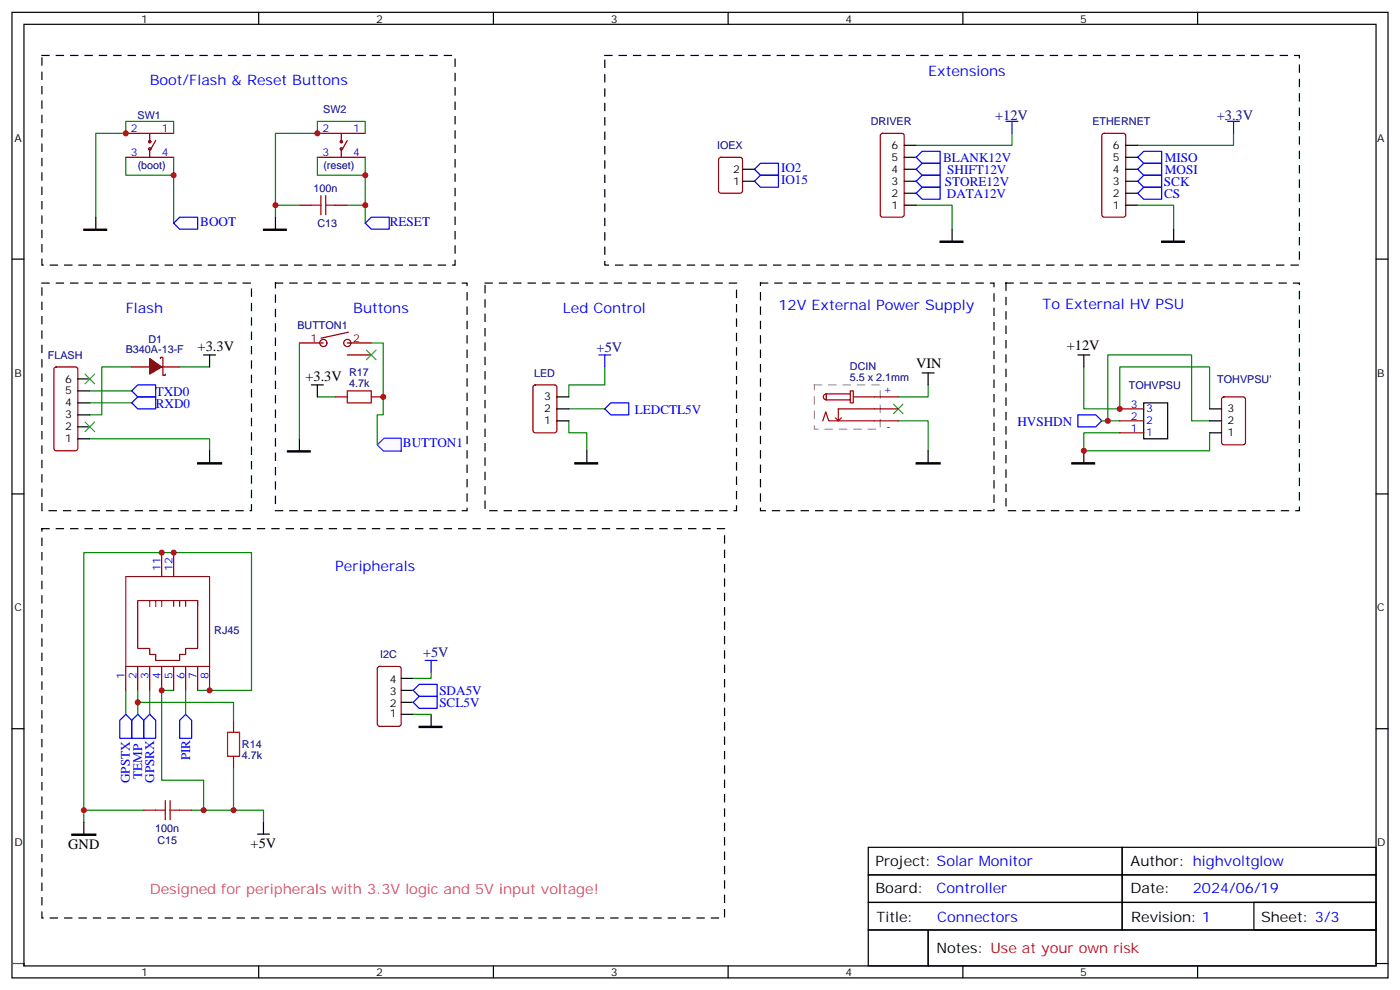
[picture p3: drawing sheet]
<svg xmlns="http://www.w3.org/2000/svg" width="412mm" height="292mm" viewBox="0 0 412 292" stroke-linecap="round" stroke-linejoin="round" font-family="sans-serif">
<path d="M315.7 136.3h6.7v.3h-6.7z" fill="#000" stroke="#000" stroke-width=".35"/>
<path d="M317.5 104.5h3.5M319.3 104.5v3.6M319.3 132.8v3.5" fill="none" stroke="#000" stroke-width=".35"/>
<path d="M319.3 108.1v12.3h10.5v-12.3h26.5v12.3M329.8 127.5h-10.5v5.3h37v-5.3" fill="none" stroke="#008700" stroke-width=".35"/>
<path d="M317.5 122.2h5.3l1.8 1.7-1.8 1.8h-5.3z" fill="none" stroke="#00f" stroke-width=".35"/>
<path d="M111.1 131l2.1-2h5l.1 3.8h-5.3z" fill="#fff7f7" stroke="#420aff" stroke-width=".35"/>
<g fill="none" stroke="#00f" stroke-width=".35">
<path d="M296.3 35.7h3.6M298.1 35.7v3.6M361.6 35.7h3.5M363.4 35.7v3.6M222.2 53.4l1.8-1.8h5.3v3.5h-5.3zM222.2 49.8l1.8-1.7h5.3v3.5h-5.3zM269.9 56.9l1.7-1.8h5.3v3.6h-5.3zM269.9 49.8l1.7-1.7h5.3v3.5h-5.3zM271.6 51.6h5.3v3.5h-5.3l-1.7-1.7zM271.6 44.6h5.3v3.5h-5.3l-1.7-1.8zM335.1 46.3l1.8-1.7h5.3v3.5h-5.3zM335.1 53.4l1.8-1.8h5.3v3.5h-5.3z"/>
<path d="M335.1 49.8l1.8-1.7h5.3v3.5h-5.3zM335.1 56.9l1.8-1.8h5.3v3.6h-5.3zM51.2 65.7l1.7-1.7h5.3v3.5h-5.3zM107.6 65.7l1.8-1.7h5.3v3.5h-5.3zM38.8 118.6l1.8-1.7h5.3v3.5h-5.3zM38.8 115.1l1.8-1.8h5.3v3.6h-5.3zM176.4 104.5h3.5M178.2 104.5v3.6M178.2 120.4l1.7-1.8h5.3v3.6h-5.3zM125.2 194.5h3.6M127 194.5v3.5M37 210.4l1.8 1.7v5.3h-3.5v-5.3z"/>
<path d="M38.8 212.1l1.8-1.7 1.7 1.7v5.3h-3.5zM44.1 210.4l1.8 1.7v5.3h-3.6v-5.3zM54.7 210.4l1.7 1.7v5.3h-3.5v-5.3zM121.7 203.3l1.8-1.8h5.3v3.6h-5.3zM121.7 206.8l1.8-1.7h5.3v3.5h-5.3z"/>
</g>
<path d="M24.7 67.5h6.7v.3h-6.7zM77.6 67.5h6.7v.3h-6.7zM276.9 71h6.7v.4h-6.7zM342.2 71h6.7v.4h-6.7zM58.2 136.3h7.1v.3h-7.1zM84.7 132.8h6.7v.3h-6.7zM169.3 136.3h6.7v.3h-6.7zM269.9 136.3h7v.3h-7zM123.5 213.9h6.7v.3h-6.7zM21.2 245.6h7v.4h-7z" fill="#000" stroke="#000" stroke-width=".35"/>
<g fill="none" stroke="#000" stroke-width=".35">
<path d="M3.5 3.6h405.4v284.4h-405.4zM7.1 7.2h398.2v277.2h-398.2zM76.2 3.6v3.6M145.3 3.6v3.6M214.5 3.6v3.6M283.6 3.6v3.6M352.8 3.6v3.6M218.7 53.4h3.5M218.7 49.8h3.5M266.3 56.9h3.6M266.3 53.4h3.6M266.3 49.8h3.6"/>
<path d="M266.3 46.3h3.6M266.3 42.8h3.6M331.6 56.9h3.5M331.6 53.4h3.5M331.6 49.8h3.5M331.6 46.3h3.5M331.6 42.8h3.5M3.5 76.3h3.6M28.2 64v3.5M81.1 64v3.5M266.3 60.4h3.6M280.5 67.5v3.5"/>
<path d="M331.6 60.4h3.5M345.7 67.5v3.5M405.3 76.3h3.6M22.9 118.6h3.6M22.9 115.1h3.6M22.9 111.6h3.6M60 104.5h3.5M61.7 104.5v3.6M91.7 113.3h3.5M93.5 113.3v3.6M164 116.9h3.6M271.6 109.8h3.6"/>
<path d="M273.4 109.8v3.5M336.9 118.6h7.1v10.6h-7.1zM22.9 129.2h3.6M22.9 125.7h3.6M22.9 122.2h3.6M61.7 132.8v3.5M88.2 129.2v3.6M164 123.9h3.6M164 120.4h3.6M172.9 132.8v3.5M273.4 132.8v3.5M356.3 123.9h3.5"/>
<path d="M356.3 120.4h3.5M356.3 127.5h3.5M3.5 145.5h3.6M405.3 145.5h3.6M118.2 199.8h3.5M3.5 214.6h3.6M118.2 210.4h3.5M118.2 206.8h3.5M118.2 203.3h3.5M127 210.4v3.5M405.3 214.6h3.6M24.7 242.1v3.5"/>
<path d="M75.8 245.6h3.6M77.6 242.1v3.5M255.8 249.5h74.8v8.1h-74.8zM255.8 257.6h74.8v8.1h-74.8zM330.6 257.6h74.7v8.1h-74.7zM330.6 249.5h74.7v8.1h-74.7zM255.8 265.7h74.8v8.2h-74.8zM255.8 273.9h17.6v10.5h-17.6zM273.4 273.9h131.9v10.5h-131.9zM330.6 265.7h74.7v8.2h-74.7zM369.4 265.7h35.9v8.2h-35.9zM7.1 283.7v.7"/>
<path d="M76.2 284.4v3.6M145.3 284.4v3.6M214.5 284.4v3.6M283.6 284.4v3.6M352.8 284.4v3.6M405.3 283.7h3.6"/>
</g>
<g fill="none" stroke="#008700" stroke-width=".35">
<path d="M51.2 39.3v-3.6h-14.2v3.6h-8.8v24.7M107.6 39.3v-3.6h-14.1v3.6h-12.4v24.7M298.1 39.3v3.5h-28.2M363.4 39.3v3.5h-28.3M37 46.3v5.3h14.2M51.2 46.3v19.4M93.5 46.3v5.3h14.1v-5.3M107.6 51.6v14.1M81.1 60.4h7.1M102.3 60.4h5.3M269.9 60.4h10.6v7.1M335.1 60.4h10.6v7.1"/>
<path d="M26.5 118.6h12.3M26.5 115.1h12.3M38.8 108.1h-8.8v14.1h-3.5M52.9 108.1h8.8M88.2 101v28.2M93.5 116.9h5.3M109.4 101h3.5v21.2h-1.8v8.8M178.2 108.1v5.2h-10.6v3.6M273.4 113.3v3.6h-8.8M26.5 129.2h35.2v3.6M167.6 123.9v3.6h5.3v5.3M167.6 120.4h10.6"/>
<path d="M264.6 123.9h8.8v8.9M324.6 123.9h5.2M326.3 123.9v-19.4h24.7v19.4h5.3M127 198v1.8h-5.3M37 203.3v7.1M40.6 206.8h28.2v5.3M40.6 203.3v7.1M44.1 203.3v7.1M51.2 203.3h-3.6v26.5h12.4v8.8M54.7 203.3v7.1M58.2 203.3h15.9v-40.6h-49.4v75.9h17.6M121.7 210.4h5.3"/>
<path d="M24.7 238.6v3.5M56.4 238.6h21.2v3.5M68.8 226.2v12.4"/>
</g>
<path d="M25 110.2l2.9 2.8M27.9 110.2l-2.9 2.8M107.9 103.1l2.9 2.8M110.8 103.1l-2.9 2.8M263.2 119l2.8 2.8M266 119l-2.8 2.8M25 124.3l2.9 2.8M27.9 124.3l-2.9 2.8" fill="none" stroke="#3c3" stroke-width=".35"/>
<path d="M242.8 116.3l.6-.3v1.8a.88 .88 0 0 1-.8-.6 .88 .88 0 0 1 .2-.9zM243.4 116h7.1v1.8h-7.1zM250.5 116v-.9h.9v3.5h-.9v-.8M251.4 116.9h6.1M242.4 123.9l.8-2.6 .9 2.6h13.4M246.1 123l.8 .9M257.5 120.4h-10.6v3.5l.9-.9" fill="none" stroke="#900" stroke-width=".35"/>
<path d="M239.9 113.3h19.4v13.1h-19.4z" fill="none" stroke="#999" stroke-width=".35" stroke-dasharray="2.1 2.1"/>
<g fill="none" stroke="#870000" stroke-width=".35">
<path d="M37 39.3h14.2M44.1 39.3v2.4M93.5 39.3h14.1M100.5 39.3v2.4M259.5 39.5l.5-.2h5.6l.7 .4v23.6l-.4 .6-5.9 .1-.7-.5v-23.5zM324.8 39.5l.5-.2h5.6l.7 .4v23.6l-.5 .6-5.8 .1-.7-.5v-23.5zM37 46.3h14.2M44.1 43.9v2.4M45.9 41.4l-1.5 2.5M93.5 46.3h14.1M100.5 43.9v2.4M102.3 41.4l-1.4 2.5"/>
<path d="M211.9 46.5l.5-.2h5.6l.7 .5v9.4l-.4 .6-5.9 .1-.7-.5v-9.4zM88.2 60.4h3.5M98.8 60.4h3.5M102.7 97.8l-8.2 1.8M16.1 108.3l.5-.2h5.6l.7 .4v23.5l-.4 .7-5.9 .1-.7-.5v-23.5zM38.8 108.1h5.3M47.3 105.6v-.4h.7v5.3h.7v-.3M47.6 108.1h5.3M88.2 101h7M96.3 101a1.06 1.06 0 0 0-1.5-1 1.06 1.06 0 0 0-.3 1.8 1.06 1.06 0 0 0 1.8-.5v-.3M98.8 116.9h3.5M102.3 101h7.1"/>
<path d="M102.3 104.5h7.1M103.4 101a1.06 1.06 0 0 0-1.5-1 1.06 1.06 0 0 0-.3 1.8 1.06 1.06 0 0 0 1.7-.5l.1-.3M109.4 116.9h3.5M157.2 113.6l.5-.3h5.6l.7 .5v13l-.4 .6-5.9 .1-.7-.5v-12.9zM257.5 116.9h7.1M360.1 117.1l.4-.2h5.7l.6 .4 .1 13-.5 .6-5.9 .1-.6-.5-.1-12.9zM257.5 123.9h7.1M257.5 120.4h7.1M329.8 123.9h7.1M329.8 120.4h7.1M329.8 127.5h7.1M47.6 162.7v7.1"/>
<path d="M51.2 162.7v7.1M58.2 176.8h-17.6v14.2h3.5v1.7h1.8v1.8h7v-1.8h1.8v-1.7h3.5v-14.2v1.8M37 196.3v7M40.6 196.3v7M44.1 196.3v7M47.6 196.3v7M51.2 196.3v7M54.7 196.3v7M58.2 196.3v7M61.7 196.3v7M111.4 196.5l.4-.2h5.7l.6 .4 .1 16.5-.5 .6-5.9 .1-.6-.5-.1-16.4zM68.8 212.1v3.6"/>
<path d="M42.3 238.6h3.6M52.9 238.6h3.5M68.8 222.7v3.5"/>
<circle cx="44.1" cy="41.7" r=".35"/>
<circle cx="44.1" cy="43.9" r=".35"/>
<circle cx="100.5" cy="43.9" r=".35"/>
<circle cx="100.5" cy="41.7" r=".35"/>
</g>
<path d="M44.1 105.6l3.5 2.5-3.5 2.1z" fill="#870000" stroke="#870000" stroke-width=".35"/>
<path d="M12.3 16.3h121.8v61.8h-121.8zM178.2 16.3h204.6v61.8h-204.6zM12.3 83.4h61.8v67h-61.8zM81.1 83.4h56.5v67h-56.5zM142.9 83.4h74.1v67h-74.1zM224 83.4h68.8v67h-68.8zM296.3 83.4h86.5v67h-86.5zM12.3 155.7h201.1v114.6h-201.1z" fill="none" stroke="#000" stroke-width=".35" stroke-dasharray="2.1 2.1"/>
<path d="M94.5 57.6v5.7M96 57.6v5.7M91.7 60.4h2.8M96 60.4h2.8M102.3 115.1h7.1v3.5h-7.1zM67 215.7h3.6v7h-3.6zM45.9 238.6h2.8M48.7 235.8v5.6M50.1 238.6h2.8M50.1 235.8v5.6" fill="none" stroke="#a10000" stroke-width=".35"/>
<path d="M37 169.8h24.7v26.5h-24.7zM44.1 176.8v1.8M45.9 176.8v1.8M47.6 176.8v1.8M51.2 176.8v1.8M52.9 176.8v1.8M54.7 176.8v1.8" fill="none" stroke="#8c2424" stroke-width=".35"/>
<path d="M3.5 283.7h3.6" fill="none" stroke="#090" stroke-width=".35"/>
<g fill="#c00">
<circle cx="37" cy="39.3" r=".88"/>
<circle cx="93.5" cy="39.3" r=".88"/>
<circle cx="81.1" cy="60.4" r=".88"/>
<circle cx="107.6" cy="51.6" r=".88"/>
<circle cx="51.2" cy="51.6" r=".88"/>
<circle cx="107.6" cy="60.4" r=".88"/>
<circle cx="329.8" cy="120.4" r=".88"/>
<circle cx="326.3" cy="123.9" r=".88"/>
<circle cx="319.3" cy="132.8" r=".88"/>
<circle cx="112.9" cy="116.9" r=".88"/>
<circle cx="51.2" cy="162.7" r=".88"/>
<circle cx="61.7" cy="203.3" r=".88"/>
<circle cx="60" cy="238.6" r=".88"/>
<circle cx="24.7" cy="238.6" r=".88"/>
<circle cx="47.6" cy="162.7" r=".88"/>
<circle cx="68.8" cy="238.6" r=".88"/>
<circle cx="40.6" cy="206.8" r=".88"/>
<circle cx="47.6" cy="203.3" r=".88"/>
</g>
<g font-size="4.2" fill="#00f">
<text x="273.4" y="22.4">Extensions</text>
<text x="44.1" y="25.2">Boot/Flash &amp; Reset Buttons</text>
<text x="37" y="92.2">Flash</text>
<text x="104.1" y="92.2">Buttons</text>
<text x="165.8" y="92.2">Led Control</text>
<text x="229.3" y="91.2">12V External Power Supply</text>
<text x="307.1" y="91.1">To External HV PSU</text>
<text x="98.8" y="168">Peripherals</text>
<text x="275.9" y="262.9">Controller</text>
<text x="351.4" y="262.9">2024/06/19</text>
<text x="276" y="271.4">Connectors</text>
</g>
<g font-size="4.2" fill="#000080">
<text x="293.2" y="35.4">+12V</text>
<text x="358.4" y="35.4">+3.3V</text>
<text x="175.8" y="103.6">+5V</text>
<text x="124.6" y="193.5">+5V</text>
</g>
<g font-size="4.2">
<text x="58.2" y="103.4">+3.3V</text>
<text x="314.2" y="103">+12V</text>
<text x="90" y="112.2">+3.3V</text>
<text x="269.9" y="108.4">VIN</text>
<text x="20.1" y="249.9">GND</text>
<text x="73.8" y="249.6">+5V</text>
<text x="257.9" y="255.2">Project: Solar Monitor</text>
<text x="333" y="255.2">Author: highvoltglow</text>
<text x="257.9" y="262.9">Board:</text>
<text x="333" y="262.9">Date:</text>
<text x="258.2" y="271.4">Title:</text>
<text x="333.2" y="271.4">Revision: 1</text>
<text x="371.5" y="271.4">Sheet: 3/3</text>
<text x="275.9" y="280.6">Notes: Use at your own risk</text>
</g>
<text font-size="4.2" fill="#f36" x="44.1" y="263.3">Designed for peripherals with 3.3V logic and 5V input voltage!</text>
<g font-size="3.9" fill="#00f">
<text x="277.8" y="47.6">BLANK12V</text>
<text x="343.1" y="47.6">MISO</text>
<text x="230.1" y="50.6">IO2</text>
<text x="279" y="51.1">SHIFT12V</text>
<text x="343.1" y="51.2">MOSI</text>
<text x="230.1" y="54.1">IO15</text>
<text x="278.3" y="54.6">STORE12V</text>
<text x="278.9" y="58.2">DATA12V</text>
<text x="342.8" y="54.7">SCK</text>
<text x="342.9" y="58.2">CS</text>
<text x="59" y="66.5">BOOT</text>
<text x="114.8" y="66.6">RESET</text>
<text x="45.9" y="116.7">TXD0</text>
<text x="45.9" y="120.2">RXD0</text>
<text x="187" y="122">LEDCTL5V</text>
<text x="299.7" y="125.4">HVSHDN</text>
<text x="118.7" y="131.6">BUTTON1</text>
<text x="129.4" y="204.6">SDA5V</text>
<text x="129.4" y="208.1">SCL5V</text>
<text x="56" y="223.9" transform="rotate(-90 56 223.9)">PIR</text>
<text x="38.3" y="230.6" transform="rotate(-90 38.3 230.6)">GPSTX</text>
<text x="41.9" y="229.5" transform="rotate(-90 41.9 229.5)">TEMP</text>
<text x="45.4" y="230.6" transform="rotate(-90 45.4 230.6)">GPSRX</text>
</g>
<g font-size="3.2">
<text x="41.6" y="6.8">1</text>
<text x="110.8" y="6.8">2</text>
<text x="179.9" y="6.8">3</text>
<text x="249.1" y="6.8">4</text>
<text x="318.2" y="6.8">5</text>
<text x="4.2" y="41.7">A</text>
<text x="405.7" y="41.7">A</text>
<text x="262.6" y="47.4">5</text>
<text x="262.6" y="43.9">6</text>
<text x="327.8" y="47.4">5</text>
<text x="327.8" y="43.9">6</text>
<text x="216" y="50.9">2</text>
<text x="262.6" y="50.9">4</text>
<text x="327.8" y="50.9">4</text>
<text x="216" y="54.4">1</text>
<text x="262.6" y="58">2</text>
<text x="262.6" y="54.4">3</text>
<text x="327.8" y="58">2</text>
<text x="327.8" y="54.4">3</text>
<text x="262.6" y="61.5">1</text>
<text x="327.8" y="61.5">1</text>
<text x="4.2" y="110.9">B</text>
<text x="19.1" y="112.6">6</text>
<text x="405.7" y="110.9">B</text>
<text x="19.1" y="119.7">4</text>
<text x="19.1" y="116.2">5</text>
<text x="160.3" y="117.9">3</text>
<text x="19.1" y="123.2">3</text>
<text x="160.3" y="125">1</text>
<text x="160.3" y="121.5">2</text>
<text x="361.6" y="121.5">3</text>
<text x="361.6" y="125">2</text>
<text x="19.1" y="130.3">1</text>
<text x="19.1" y="126.8">2</text>
<text x="361.6" y="128.5">1</text>
<text x="4.2" y="180">C</text>
<text x="405.7" y="180">C</text>
<text x="114.9" y="201.2">4</text>
<text x="114.9" y="208.2">2</text>
<text x="114.9" y="204.7">3</text>
<text x="114.9" y="211.1">1</text>
<text x="4.2" y="249.2">D</text>
<text x="405.7" y="249.2">D</text>
<text x="41.6" y="287.3">1</text>
<text x="110.8" y="287.3">2</text>
<text x="179.9" y="287.3">3</text>
<text x="249.1" y="287.3">4</text>
<text x="318.2" y="287.3">5</text>
</g>
<g font-size="3.2" fill="#000080">
<text x="40.5" y="35.1">SW1</text>
<text x="95.2" y="33.3">SW2</text>
<text x="256.5" y="36.9">DRIVER</text>
<text x="321.8" y="36.9">ETHERNET</text>
<text x="211.2" y="43.9">IOEX</text>
<text x="40.6" y="49.8">(boot)</text>
<text x="95.2" y="49.8">(reset)</text>
<text x="92.4" y="56.6">100n</text>
<text x="93.5" y="67">C13</text>
<text x="43.8" y="101">D1</text>
<text x="87.6" y="96.9">BUTTON1</text>
<text x="14.1" y="105.7">FLASH</text>
<text x="37" y="104">B340A-13-F</text>
<text x="102.8" y="110.8">R17</text>
<text x="157.3" y="111">LED</text>
<text x="250.4" y="112.3">5.5 x 2.1mm</text>
<text x="250.4" y="109">DCIN</text>
<text x="358.6" y="112.7">TOHVPSU'</text>
<text x="102.8" y="114.1">4.7k</text>
<text x="332.5" y="114.5">TOHVPSU</text>
<text x="63.1" y="186.8">RJ45</text>
<text x="112" y="193.9">I2C</text>
<text x="71.3" y="220.3">R14</text>
<text x="71.3" y="223.5">4.7k</text>
<text x="45.7" y="245">100n</text>
<text x="46.4" y="248.5">C15</text>
</g>
<g font-size="3.2" fill="#00f">
<text x="38.6" y="38.9">2</text>
<text x="47.6" y="38.9">1</text>
<text x="95" y="38.9">2</text>
<text x="104.1" y="38.9">1</text>
<text x="38.6" y="46">3</text>
<text x="47.6" y="46">4</text>
<text x="95" y="46">3</text>
<text x="104.1" y="46">4</text>
<text x="260.2" y="115.8">+</text>
<text x="333.1" y="123.6">2</text>
<text x="333.1" y="120.1">3</text>
<text x="337.6" y="125">2</text>
<text x="337.6" y="121.5">3</text>
<text x="261" y="126.8">-</text>
<text x="333.1" y="127.1">1</text>
<text x="337.6" y="128.5">1</text>
<text x="47.3" y="168" transform="rotate(-90 47.3 168)">11</text>
<text x="50.8" y="168" transform="rotate(-90 50.8 168)">12</text>
<text x="36.7" y="200" transform="rotate(-90 36.7 200)">1</text>
<text x="40.2" y="200" transform="rotate(-90 40.2 200)">2</text>
<text x="43.7" y="200" transform="rotate(-90 43.7 200)">3</text>
<text x="47.3" y="200" transform="rotate(-90 47.3 200)">4</text>
<text x="50.8" y="200" transform="rotate(-90 50.8 200)">5</text>
<text x="54.3" y="200" transform="rotate(-90 54.3 200)">6</text>
<text x="57.9" y="200" transform="rotate(-90 57.9 200)">7</text>
<text x="61.4" y="200" transform="rotate(-90 61.4 200)">8</text>
</g>
<g font-size="3.2" fill="#800">
<text x="91.5" y="100.6">1</text>
<text x="104.1" y="100.6">2</text>
</g>
</svg>
